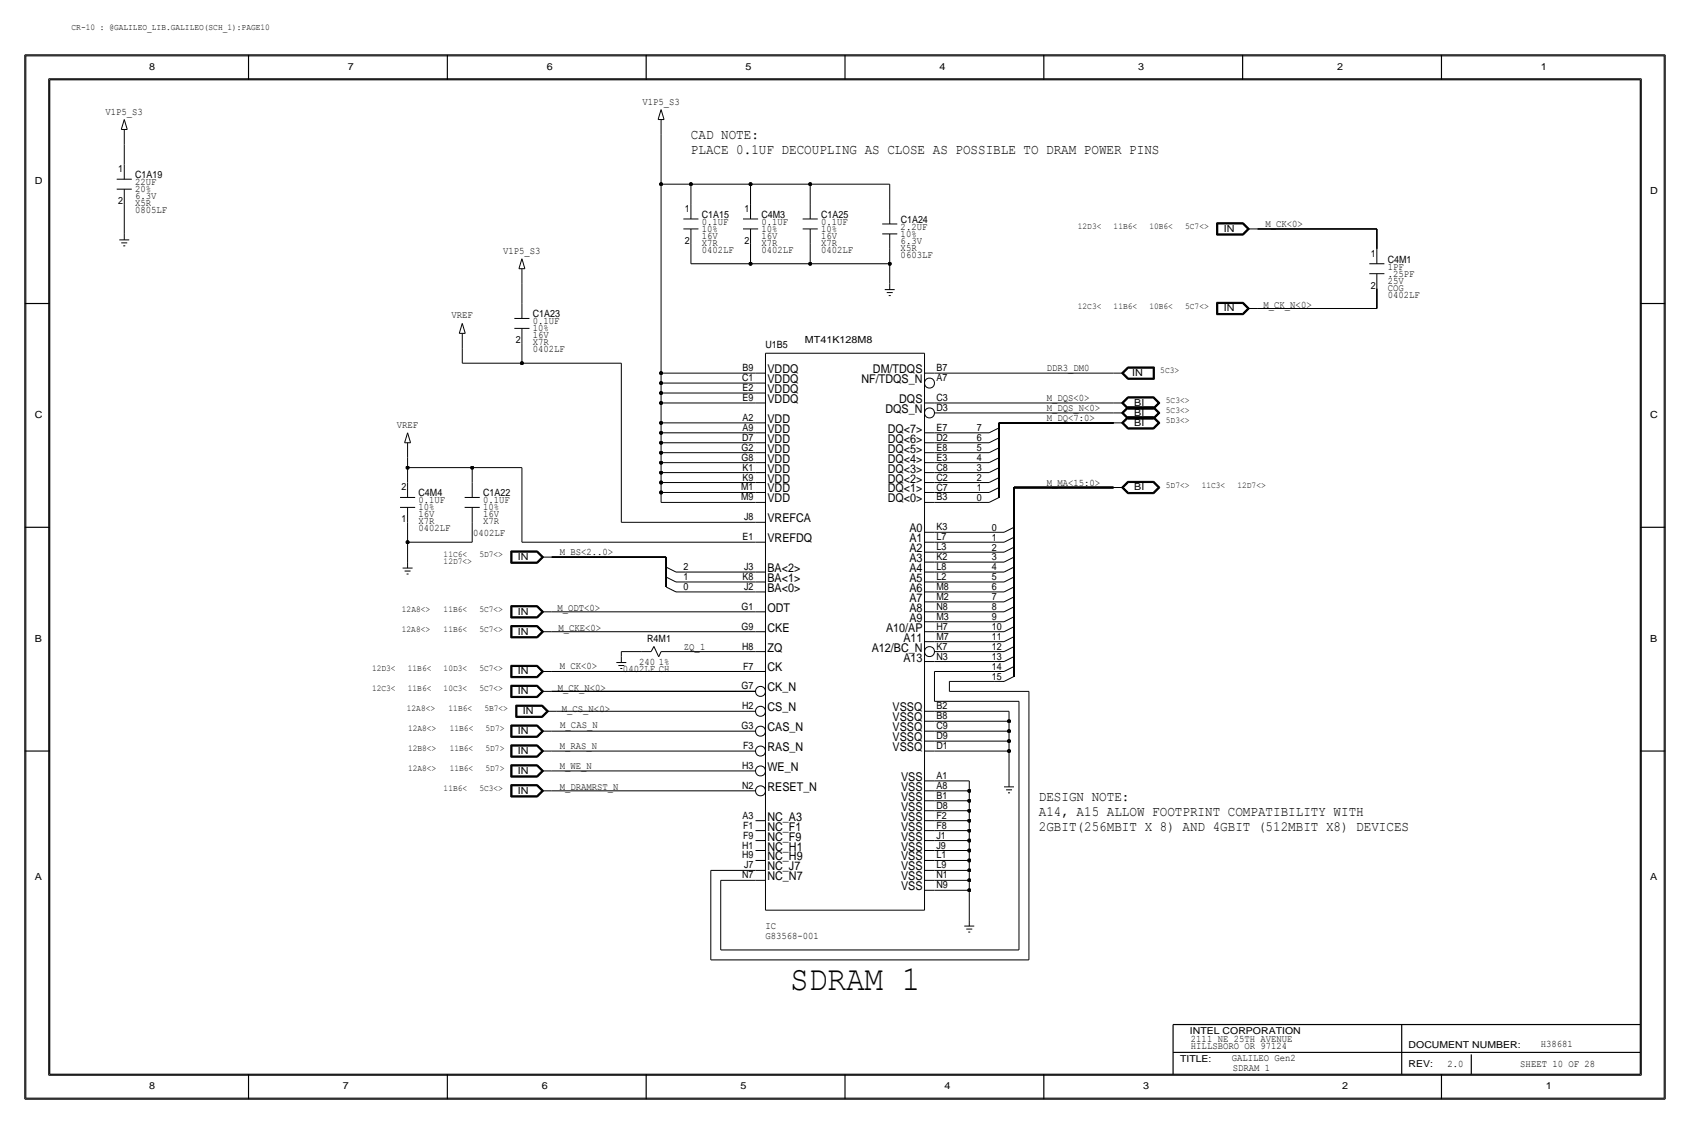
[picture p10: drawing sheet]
<svg xmlns="http://www.w3.org/2000/svg" width="432mm" height="287mm" viewBox="0 0 432 287" stroke-linecap="round" stroke-linejoin="round" font-family="sans-serif">
<g fill="none" stroke="#000" stroke-width=".26">
<path d="M6.6 14.3h418.6zM6.6 14.3v266.2zM425.2 14.3v266.2zM12.4 20.1v254.5zM12.4 20.1h407zM31 33.1h1.5zM31.7 30.5l-.7 2.6zM31.7 36.9v5.1zM31.7 33.1v3.8zM31.7 30.5l.8 2.6zM168.1 30.5h1.6zM168.9 28l-.8 2.5z"/>
<path d="M168.9 34.3v12.7zM168.9 30.5v3.8zM168.9 28l.8 2.5zM419.4 20.1v254.5zM29.8 45.8h3.9zM29.8 48.3h3.9zM31.7 52.1v7.6zM31.7 48.3v3.8zM31.7 42v3.8zM31.7 59.7v1.6zM168.9 47h7.6zM168.9 47v48.3z"/>
<path d="M174.6 55.9h3.9zM174.6 58.5h3.9zM176.5 47v5.1zM176.5 47h15.3zM176.5 58.5v3.8zM176.5 52.1v3.8zM189.8 55.9h3.9zM189.8 58.5h3.9zM191.8 47v5.1zM191.8 47h15.2zM191.8 58.5v3.8zM191.8 52.1v3.8z"/>
<path d="M205.1 55.9h3.8zM205.1 58.5h3.8zM207 47v5.1zM207 58.5v3.8zM207 52.1v3.8zM207 47h20.3zM225.4 57.2h3.9zM225.4 59.7h3.9zM227.3 47v6.4zM227.3 59.7v3.9zM227.3 53.4v3.8zM310.8 56.9v3.1z"/>
<path d="M310.8 56.9h6.9zM310.9 57v2.9zM310.9 59.9h6.7zM310.9 57h6.7zM311 57.1v2.7zM311 59.8h6.6zM311 57.1h6.6zM311.1 57.2h6.4zM311.1 57.2v2.5zM311.1 59.7h6.4zM317.5 57.2l1.3 1.3zM317.5 59.7l1.3-1.2z"/>
<path d="M317.6 59.8l1.3-1.3zM317.6 57.1l1.3 1.4zM317.6 57l1.5 1.5zM317.6 59.9l1.5-1.4zM317.7 56.9l1.5 1.6zM318.8 58.5h2.5zM321.3 58.5h30.5zM351.8 58.5v5.1zM30.5 61.3h2.5zM31 62h1.5zM31.5 62.8h.5zM132.6 68.6h1.5z"/>
<path d="M133.3 66.1l-.7 2.5zM133.3 72.4v5.1zM133.3 68.6v3.8zM133.3 66.1l.8 2.5zM133.3 77.5v3.8zM176.5 67.4h15.3zM176.5 62.3v5.1zM191.8 62.3v5.1zM191.8 67.4h15.2zM207 62.3v5.1zM207 67.4h20.3zM226.1 74h2.5z"/>
<path d="M226.6 74.7h1.5zM227.1 75.5h.5zM227.3 67.4v5zM227.3 63.6v3.8zM227.3 72.4v1.6zM310.8 60h6.9zM310.8 77.2v3.2zM310.8 77.2h6.9zM310.9 77.3v3zM310.9 77.3h6.7zM311 77.4v2.8zM311 77.4h6.6z"/>
<path d="M311.1 77.5h6.4zM311.1 77.5v2.6zM317.5 77.5l1.3 1.3zM317.6 77.4l1.3 1.4zM317.6 77.3l1.5 1.5zM317.7 77.2l1.5 1.6zM317.7 60l1.5-1.5zM318.8 78.8h2.5zM321.3 78.8h30.5zM349.9 67.4h3.8zM349.9 69.9h3.8zM351.8 73.7v5.1z"/>
<path d="M351.8 69.9v3.8zM351.8 63.6v3.8zM117.3 85.1h1.6zM118.1 82.6l-.8 2.5zM118.1 89v3.8zM118.1 92.8h15.3zM118.1 85.1v3.9zM118.1 82.6l.8 2.5zM131.4 81.3h3.9zM131.4 83.9h3.9zM133.3 87.7v5.1zM133.3 92.8h25.5z"/>
<path d="M133.3 83.9v3.8zM158.7 92.8v40.6zM168.9 97.8h24.1zM168.9 95.3h24.1zM168.9 97.8v2.6zM168.9 95.3v2.5zM193 97.8h2.6zM193 95.3h2.6zM195.6 90.2h40.6zM195.6 90.2v142.3zM236.2 90.2v142.3zM236.2 95.3h2.6z"/>
<path d="M238.8 95.3h45.7zM284.5 95.3h2.5zM286.6 95.3l1.5 1.6zM286.6 95.3l1.5-1.6zM286.7 95.3l1.5-1.5zM286.7 95.3l1.5 1.5zM286.9 95.3l1.3-1.4zM286.9 95.3l1.3 1.4zM287 95.3l1.3-1.3zM287 95.3l1.3 1.3zM288.1 93.7h6.8zM288.1 96.9h6.8z"/>
<path d="M288.2 93.8h6.6zM288.2 96.8h6.6zM288.2 93.9h6.5zM288.2 96.7h6.5zM288.3 94h6.3zM288.3 96.6h6.3zM294.6 94v2.6zM294.7 93.9v2.8zM294.8 93.8v3zM294.9 93.7v3.2zM310.8 80.4h6.9zM310.9 80.3h6.7z"/>
<path d="M311 80.2h6.6zM311.1 80.1h6.4zM317.5 80.1l1.3-1.3zM317.6 80.2l1.3-1.4zM317.6 80.3l1.5-1.5zM317.7 80.4l1.5-1.6zM103.4 113.1h1.5zM104.1 116.9v2.5zM104.1 119.4v3.8zM104.1 119.4h16.5zM104.1 113.1v3.8zM104.1 110.5l.8 2.6z"/>
<path d="M104.1 110.5l-.7 2.6zM120.6 119.4v3.8zM120.6 119.4h12.7zM133.3 119.4v19.1zM168.9 118.2h24.1zM168.9 115.6h24.1zM168.9 113.1h24.1zM168.9 110.5h24.1zM168.9 102.9h24.1zM168.9 118.2v2.5zM168.9 115.6v2.6zM168.9 113.1v2.5z"/>
<path d="M168.9 110.5v2.6zM168.9 108v2.5zM168.9 108h24.1zM168.9 102.9v5.1zM168.9 100.4v2.5zM168.9 100.4h24.1zM193 102.9h2.6zM193 118.2h2.6zM193 115.6h2.6zM193 100.4h2.6zM193 113.1h2.6zM193 110.5h2.6z"/>
<path d="M193 108h2.6zM236.2 102.9h2.6zM236.2 110.5h2.6zM236.2 113.1h2.6zM236.2 115.6h2.6zM236.2 118.2h2.6zM238.8 105.5h45.7zM238.8 102.9h45.7zM238.8 118.2h11.4zM238.8 113.1h11.4zM238.8 110.5h11.4zM238.8 115.6h11.4z"/>
<path d="M250.2 118.2h2.5zM250.2 113.1h2.5zM250.2 110.5h2.5zM250.2 115.6h2.5zM252.7 118.2l2.6-1.3zM252.7 113.1l2.6-1.3zM252.7 110.5l2.6-1.2zM252.7 115.6l2.6-1.2zM284.5 105.5h2.5zM284.5 108h2.5zM284.5 102.9h2.5zM286.6 105.5l1.5 1.5z"/>
<path d="M286.6 108l1.5 1.6zM286.6 102.9l1.5 1.6zM286.6 105.5l1.5-1.6zM286.6 108l1.5-1.6zM286.6 102.9l1.5-1.6zM286.7 105.5l1.5-1.5zM286.7 108l1.5-1.5zM286.7 102.9l1.5-1.5zM286.7 105.5l1.5 1.4zM286.7 108l1.5 1.5zM286.7 102.9l1.5 1.5zM286.9 105.5l1.3-1.4z"/>
<path d="M286.9 108l1.3-1.4zM286.9 102.9l1.3-1.4zM286.9 105.5l1.3 1.3zM286.9 108l1.3 1.4zM286.9 102.9l1.3 1.4zM287 102.9l1.3-1.2zM287 105.5l1.3 1.2zM287 108l1.3 1.3zM287 102.9l1.3 1.3zM288.1 107h6.7zM288.1 109.6h6.7zM288.1 104.5h6.7z"/>
<path d="M288.1 103.9h6.7zM288.1 106.4h6.7zM288.1 101.3h6.7zM288.2 106.9h6.5zM288.2 109.5h6.5zM288.2 104.4h6.5zM288.2 104h6.5zM288.2 106.5h6.5zM288.2 101.4h6.5zM288.2 104.1h6.5zM288.2 106.6h6.5zM288.2 101.5h6.5z"/>
<path d="M288.2 106.8h6.5zM288.2 109.4h6.5zM288.2 104.3h6.5zM288.3 104.2l-1.3 1.3zM288.3 106.7l-1.3 1.3zM288.3 106.7h6.3zM288.3 104.2h6.3zM288.3 109.3h6.3zM288.3 101.7h6.3zM294.6 104.2l1.3 1.3zM294.6 106.7l1.3 1.3zM294.6 101.7l1.3 1.2z"/>
<path d="M294.6 106.7l1.3-1.2zM294.6 109.3l1.3-1.3zM294.7 106.8l1.4-1.3zM294.7 109.4l1.4-1.4zM294.7 104.3l1.4-1.4zM294.7 104.1l1.4 1.4zM294.7 106.6l1.4 1.4zM294.7 101.5l1.4 1.4zM294.7 104l1.5 1.5zM294.7 106.5l1.5 1.5zM294.7 101.4l1.5 1.5zM294.7 106.9l1.5-1.4z"/>
<path d="M294.7 109.5l1.5-1.5zM294.7 104.4l1.5-1.5zM294.8 103.9l1.6 1.6zM294.8 106.4l1.6 1.6zM294.8 101.3l1.6 1.6zM294.8 107l1.6-1.5zM294.8 109.6l1.6-1.6zM294.8 104.5l1.6-1.6zM295.9 102.9l-1.3 1.3zM102.2 127.1h3.9zM102.2 129.6h3.9zM104.1 138.5v5.1z"/>
<path d="M104.1 133.4v5.1zM104.1 138.5h16.5zM104.1 129.6v3.8zM104.1 123.2v3.9zM118.7 127.1h3.9zM118.7 129.6h3.9zM120.6 133.4v5.1zM120.6 129.6v3.8zM120.6 123.2v3.9zM133.3 138.5h59.7zM158.7 133.4h34.3zM168.9 128.3h24.1z"/>
<path d="M168.9 125.8h24.1zM168.9 123.2h24.1zM168.9 120.7h24.1zM168.9 125.8v2.5zM168.9 123.2v2.6zM168.9 120.7v2.5zM193 128.3h2.6zM193 125.8h2.6zM193 123.2h2.6zM193 120.7h2.6zM193 138.5h2.6zM193 133.4h2.6z"/>
<path d="M236.2 138.5h2.6zM236.2 135.9h2.6zM236.2 120.7h2.6zM236.2 123.2h2.6zM236.2 125.8h2.6zM236.2 128.3h2.6zM238.8 123.2h11.4zM238.8 128.3h11.4zM238.8 125.8h11.4zM238.8 120.7h11.4zM238.8 135.9h15.2zM238.8 138.5h15.2z"/>
<path d="M250.2 128.3h2.5zM250.2 123.2h2.5zM250.2 125.8h2.5zM250.2 120.7h2.5zM252.7 128.3l2.6-1.2zM252.7 123.2l2.6-1.2zM252.7 125.8l2.6-1.3zM252.7 120.7l2.6-1.3zM254 138.5h2.5zM254 135.9h2.5zM256.5 138.5l2.6-1.3zM256.5 135.9l2.6-1.2z"/>
<path d="M284.5 124.5h2.5zM286.6 124.5l1.5 1.6zM286.6 124.5l1.5-1.6zM286.7 124.5l1.5-1.5zM286.7 124.5l1.5 1.5zM286.9 124.5l1.3-1.4zM286.9 124.5l1.3 1.4zM287 124.5l1.3 1.3zM288.1 126.1h6.7zM288.1 122.9h6.7zM288.2 126h6.5zM288.2 123h6.5z"/>
<path d="M288.2 123.1h6.5zM288.2 125.9h6.5zM288.3 123.2l-1.3 1.3zM288.3 125.8h6.3zM288.3 123.2h6.3zM294.6 123.2l1.3 1.3zM294.7 125.9l1.4-1.4zM294.7 123.1l1.4 1.4zM294.7 123l1.5 1.5zM294.7 126l1.5-1.5zM294.8 122.9l1.6 1.6zM294.8 126.1l1.6-1.6z"/>
<path d="M295.9 124.5l-1.3 1.3zM102.9 145.1h2.5zM103.4 145.8h1.5zM103.9 146.6h.5zM104.1 143.6v1.5zM130.5 140.7h6.8zM130.5 154.7h6.8zM130.5 159.8h6.8zM130.5 140.7v3.2zM130.5 143.9h6.8zM130.5 154.7v3.1zM130.5 157.8h6.8z"/>
<path d="M130.5 159.8v3.1zM130.6 140.8h6.7zM130.6 154.8h6.7zM130.6 159.9h6.7zM130.6 140.8v3zM130.6 143.8h6.7zM130.6 154.8v2.9zM130.6 157.7h6.7zM130.6 159.9v2.9zM130.7 140.9v2.8zM130.7 143.7h6.5zM130.7 154.9v2.7z"/>
<path d="M130.7 157.6h6.5zM130.7 160v2.7zM130.7 140.9h6.5zM130.7 154.9h6.5zM130.7 160h6.5zM130.8 141h6.4zM130.8 141v2.6zM130.8 143.6h6.4zM130.8 155h6.4zM130.8 155v2.5zM130.8 157.5h6.4zM137.2 141l1.2 1.3z"/>
<path d="M137.2 155l1.2 1.3zM137.2 143.6l1.2-1.3zM137.2 157.5l1.2-1.2zM137.2 143.7l1.4-1.4zM137.2 157.6l1.4-1.3zM137.2 140.9l1.4 1.4zM137.2 154.9l1.4 1.4zM137.2 160l1.4 1.3zM137.3 143.8l1.4-1.5zM137.3 157.7l1.4-1.4zM137.3 140.8l1.4 1.5zM137.3 154.8l1.4 1.5z"/>
<path d="M137.3 159.9l1.4 1.4zM137.3 140.7l1.6 1.6zM137.3 154.7l1.6 1.6zM137.3 159.8l1.6 1.5zM137.3 143.9l1.6-1.6zM137.3 157.8l1.6-1.5zM138.4 142.3h2.6zM138.4 156.3h2.6zM141 156.3h52zM170.2 149.9l2.5 1.3zM170.2 147.4l2.5 1.2zM170.2 144.8l2.5 1.3z"/>
<path d="M172.7 151.2h2.6zM172.7 148.6h2.6zM172.7 146.1h2.6zM175.3 148.6h17.7zM175.3 146.1h17.7zM175.3 151.2h17.7zM193 156.3h2.6zM193 146.1h2.6zM193 148.6h2.6zM193 151.2h2.6zM236.2 158.8h2.6zM236.2 156.3h2.6z"/>
<path d="M236.2 153.7h2.6zM236.2 151.2h2.6zM236.2 148.6h2.6zM236.2 146.1h2.6zM236.2 143.6h2.6zM236.2 141h2.6zM238.8 143.6h15.2zM238.8 148.6h15.2zM238.8 158.8h15.2zM238.8 151.2h15.2zM238.8 141h15.2zM238.8 153.7h15.2z"/>
<path d="M238.8 156.3h15.2zM238.8 146.1h15.2zM254 158.8h2.5zM254 156.3h2.5zM254 151.2h2.5zM254 153.7h2.5zM254 146.1h2.5zM254 148.6h2.5zM254 141h2.5zM254 143.6h2.5zM256.5 158.8l2.6-1.3zM256.5 156.3l2.6-1.3z"/>
<path d="M256.5 151.2l2.6-1.3zM256.5 153.7l2.6-1.2zM256.5 146.1l2.6-1.3zM256.5 148.6l2.6-1.2zM256.5 141l2.6-1.2zM256.5 143.6l2.6-1.3zM130.5 169.9h6.8zM130.5 175h6.8zM130.5 169.9v3.2zM130.5 173.1h6.8zM130.5 175v3.2zM130.5 178.2h6.8z"/>
<path d="M130.5 162.9h6.8zM130.6 170h6.7zM130.6 175.1h6.7zM130.6 170v3zM130.6 173h6.7zM130.6 175.1v3zM130.6 178.1h6.7zM130.6 162.8h6.7zM130.7 170.1v2.8zM130.7 172.9h6.5zM130.7 175.2v2.8zM130.7 178h6.5z"/>
<path d="M130.7 162.7h6.5zM130.7 170.1h6.5zM130.7 175.2h6.5zM130.8 170.2h6.4zM130.8 170.2v2.6zM130.8 172.8h6.4zM130.8 175.3h6.4zM130.8 175.3v2.6zM130.8 177.9h6.4zM130.8 160.1h6.4zM130.8 160.1v2.5zM130.8 162.6h6.4z"/>
<path d="M137.2 170.2l1.2 1.3zM137.2 175.3l1.2 1.3zM137.2 160.1l1.2 1.2zM137.2 172.8l1.2-1.3zM137.2 177.9l1.2-1.3zM137.2 162.6l1.2-1.3zM137.2 172.9l1.4-1.4zM137.2 178l1.4-1.4zM137.2 162.7l1.4-1.4zM137.2 170.1l1.4 1.4zM137.2 175.2l1.4 1.4zM137.3 173l1.4-1.5z"/>
<path d="M137.3 178.1l1.4-1.5zM137.3 162.8l1.4-1.5zM137.3 170l1.4 1.5zM137.3 175.1l1.4 1.5zM137.3 169.9l1.6 1.6zM137.3 175l1.6 1.6zM137.3 173.1l1.6-1.6zM137.3 178.2l1.6-1.6zM137.3 162.9l1.6-1.6zM138.4 171.5h2.6zM138.4 176.6h2.6zM138.4 161.3h2.6z"/>
<path d="M141 176.6h52zM141 171.5h52zM141 161.3h52zM157.5 169.2h2.5zM158 170h1.5zM158.5 170.7h.5zM158.7 166.4h5.1zM158.7 166.4v1.3zM158.7 167.7v1.5zM163.8 166.4h2.6zM167.1 165.1l1.2 2.6zM167.1 165.1l-.7 1.3z"/>
<path d="M168.9 166.4l-.6 1.3zM168.9 166.4h2.5zM171.4 166.4h21.6zM193 166.4h2.6zM193 161.3h2.6zM193 171.5h2.6zM236.2 169h2.6zM236.2 163.9h2.6zM236.2 161.3h2.6zM238.8 163.9h15.2zM238.8 161.3h15.2zM238.8 171.5h15.2z"/>
<path d="M238.8 171.5v7.6zM238.8 179.1h21.5zM238.8 169h15.2zM238.8 166.4h15.2zM242.6 174h11.4zM242.6 174v2.6zM242.6 176.6h20.3zM254 174h2.5zM254 171.5h2.5zM254 169h2.5zM254 166.4h2.5zM254 163.9h2.5z"/>
<path d="M254 161.3h2.5zM256.5 174l2.6-1.2zM256.5 171.5l2.6-1.3zM256.5 169l2.6-1.3zM256.5 166.4l2.6-1.2zM256.5 163.9l2.6-1.3zM256.5 161.3l2.6-1.2zM260.3 179.1v63.5zM262.9 176.6v68.6zM130.5 190.2h6.8zM130.5 195.3h6.8zM130.5 185.2h6.8z"/>
<path d="M130.5 190.2v3.2zM130.5 193.4h6.8zM130.5 195.3v3.2zM130.5 198.5h6.8zM130.5 185.2v3.1zM130.5 188.3h6.8zM130.6 190.3h6.7zM130.6 195.4h6.7zM130.6 185.3h6.7zM130.6 190.3v3zM130.6 193.3h6.7zM130.6 195.4v3z"/>
<path d="M130.6 198.4h6.7zM130.6 185.3v2.9zM130.6 188.2h6.7zM130.7 190.4v2.8zM130.7 193.2h6.5zM130.7 195.5v2.8zM130.7 198.3h6.5zM130.7 185.4v2.7zM130.7 188.1h6.5zM130.7 190.4h6.5zM130.7 195.5h6.5zM130.7 185.4h6.5z"/>
<path d="M130.8 190.6h6.4zM130.8 190.6v2.5zM130.8 193.1h6.4zM130.8 195.6h6.4zM130.8 195.6v2.6zM130.8 198.2h6.4zM130.8 185.5h6.4zM130.8 185.5v2.5zM130.8 188h6.4zM131.8 180.1h6.8zM131.8 180.1v3.1zM131.8 183.2h6.8z"/>
<path d="M131.9 180.2h6.6zM131.9 180.2v2.9zM131.9 183.1h6.6zM132 180.3v2.7zM132 183h6.5zM132 180.3h6.5zM132.1 180.4h6.3zM132.1 180.4v2.5zM132.1 182.9h6.3zM137.2 190.6l1.2 1.2zM137.2 195.6l1.2 1.3zM137.2 185.5l1.2 1.2z"/>
<path d="M137.2 193.1l1.2-1.3zM137.2 198.2l1.2-1.3zM137.2 188l1.2-1.3zM137.2 193.2l1.4-1.4zM137.2 198.3l1.4-1.4zM137.2 188.1l1.4-1.4zM137.2 190.4l1.4 1.4zM137.2 195.5l1.4 1.4zM137.2 185.4l1.4 1.3zM137.3 193.3l1.4-1.5zM137.3 198.4l1.4-1.5zM137.3 188.2l1.4-1.5z"/>
<path d="M137.3 190.3l1.4 1.5zM137.3 195.4l1.4 1.5zM137.3 185.3l1.4 1.4zM137.3 190.2l1.6 1.6zM137.3 195.3l1.6 1.6zM137.3 185.2l1.6 1.5zM137.3 193.4l1.6-1.6zM137.3 198.5l1.6-1.6zM137.3 188.3l1.6-1.6zM138.4 182.9l1.3-1.2zM138.4 180.4l1.3 1.3zM138.4 191.8h2.6z"/>
<path d="M138.4 196.9h2.6zM138.4 186.7h2.6zM138.5 183l1.4-1.3zM138.5 180.3l1.4 1.4zM138.5 180.2l1.5 1.5zM138.5 183.1l1.5-1.4zM138.6 180.1l1.6 1.6zM138.6 183.2l1.6-1.5zM139.7 181.7h2.5zM141 196.9h52zM141 191.8h52zM141 186.7h52z"/>
<path d="M142.2 181.7h50.8zM236.2 189.3h2.6zM236.2 191.8h2.6zM236.2 186.7h2.6zM236.2 184.2h2.6zM236.2 181.7h2.6zM236.2 199.4h2.6zM238.8 199.4h8.8zM238.8 181.7h19zM238.8 184.2h19zM238.8 186.7h19zM238.8 189.3h19z"/>
<path d="M238.8 191.8h19zM247.6 199.4v2.6zM257.8 181.7v2.5zM257.8 184.2v2.5zM257.8 186.7v2.6zM257.8 191.8v7.6zM257.8 189.3v2.5zM257.8 199.4v1.6zM130.5 200.4h6.8zM130.5 200.4v3.2zM130.5 203.6h6.8zM130.6 200.5h6.7z"/>
<path d="M130.6 200.5v3zM130.6 203.5h6.7zM130.7 200.6v2.8zM130.7 203.4h6.5zM130.7 200.6h6.5zM130.8 200.7h6.4zM130.8 200.7v2.6zM130.8 203.3h6.4zM137.2 200.7l1.2 1.3zM137.2 203.3l1.2-1.3zM137.2 203.4l1.4-1.4zM137.2 200.6l1.4 1.4z"/>
<path d="M137.3 203.5l1.4-1.5zM137.3 200.5l1.4 1.5zM137.3 200.4l1.6 1.6zM137.3 203.6l1.6-1.6zM138.4 202h2.6zM141 202h52zM193 219.8h2.6zM193 217.2h2.6zM193 214.7h2.6zM193 212.1h2.6zM193 209.6h2.6zM236.2 219.8h2.6z"/>
<path d="M236.2 217.2h2.6zM236.2 214.7h2.6zM236.2 212.1h2.6zM236.2 209.6h2.6zM236.2 207.1h2.6zM236.2 204.5h2.6zM236.2 202h2.6zM238.8 202h8.8zM238.8 207.1h8.8zM238.8 212.1h8.8zM238.8 217.2h8.8zM238.8 204.5h8.8z"/>
<path d="M238.8 209.6h8.8zM238.8 214.7h8.8zM238.8 219.8h8.8zM247.6 202v2.5zM247.6 204.5v2.6zM247.6 207.1v2.5zM247.6 209.6v2.5zM247.6 212.1v2.6zM247.6 214.7v2.5zM247.6 217.2v2.6zM247.6 219.8v2.5zM256.5 201h2.6z"/>
<path d="M257 201.7h1.6zM257.6 202.5h.5zM181.6 222.3h11.4zM181.6 222.3v22.9zM184.1 224.8h8.9zM184.1 224.8v17.8zM193 224.8h2.6zM193 222.3h2.6zM195.6 232.5h40.6zM236.2 227.4h2.6zM236.2 224.8h2.6zM236.2 222.3h2.6z"/>
<path d="M238.8 222.3h8.8zM238.8 227.4h8.8zM238.8 224.8h8.8zM246.4 236.5h2.5zM246.9 237.3h1.5zM247.4 238h.5zM247.6 222.3v2.5zM247.6 227.4v7.6zM247.6 224.8v2.6zM247.6 235v1.5zM181.6 245.2h81.3zM184.1 242.6h76.2z"/>
<path d="M12.4 274.6h407zM6.6 280.5h418.6z"/>
<circle cx="237.5" cy="97.9" r="1.28"/>
<circle cx="237.5" cy="105.5" r="1.28"/>
<circle cx="194.3" cy="176.6" r="1.28"/>
<circle cx="237.5" cy="166.4" r="1.28"/>
<circle cx="194.3" cy="196.9" r="1.28"/>
<circle cx="194.3" cy="181.7" r="1.28"/>
<circle cx="194.3" cy="186.8" r="1.28"/>
<circle cx="194.3" cy="191.8" r="1.28"/>
<circle cx="194.3" cy="202" r="1.28"/>
</g>
<g fill="none" stroke="#000" stroke-width=".3">
<path d="M6.3 14v266.7zM6.4 14h419zM63.5 14v6.4zM114.3 14v6.4zM165.1 14v6.4zM215.9 14v6.4zM266.7 14v6.4zM317.5 14v6.4zM368.3 14v6.4zM425.4 14v266.7zM12.7 20.4h406.4zM12.7 20.4v254z"/>
<path d="M419.1 20.4v254zM6.3 77.5h6.4zM419.1 77.5h6.3zM255.3 108h29.2zM255.3 108v1.3zM255.3 119.4v2.6zM255.3 109.3v2.5zM255.3 111.8v2.6zM255.3 116.9v2.5zM255.3 114.4v2.5zM6.3 134.7h6.4zM255.3 124.5v2.6z"/>
<path d="M255.3 122v2.5zM259.1 124.5h25.4zM259.1 124.5v10.2zM259.1 134.7v2.5zM259.1 139.8v2.5zM259.1 137.2v2.6zM419.1 134.7h6.3zM141 142.3h29.2zM170.2 147.4v2.5zM170.2 144.8v2.6zM170.2 142.3v2.5zM259.1 157.5v2.6z"/>
<path d="M259.1 155v2.5zM259.1 152.5v2.5zM259.1 149.9v2.6zM259.1 147.4v2.5zM259.1 144.8v2.6zM259.1 142.3v2.5zM259.1 170.2v2.6zM259.1 167.7v2.5zM259.1 165.2v2.5zM259.1 162.6v2.6zM259.1 160.1v2.5zM6.3 191.8h6.4z"/>
<path d="M419.1 191.8h6.3zM12.7 274.4h406.4zM63.5 274.4v6.3zM114.3 274.4v6.3zM165.1 274.4v6.3zM215.9 274.4v6.3zM266.7 274.4v6.3zM299.7 268.8h119.4zM299.7 261.7v12.7zM299.7 261.7h119.4zM358.1 261.7v12.7zM368.3 274.4v6.3z"/>
<path d="M375.9 269.3v5.1zM6.4 280.7h419z"/>
</g>
<g fill="#000" stroke="#000" stroke-width=".26">
<circle cx="168.9" cy="47" r=".41"/>
<circle cx="176.5" cy="47" r=".41"/>
<circle cx="191.8" cy="47" r=".41"/>
<circle cx="207" cy="47" r=".41"/>
<circle cx="191.8" cy="67.4" r=".41"/>
<circle cx="207" cy="67.4" r=".41"/>
<circle cx="227.3" cy="67.4" r=".41"/>
<circle cx="133.3" cy="92.8" r=".41"/>
<circle cx="168.9" cy="95.3" r=".41"/>
<circle cx="168.9" cy="97.8" r=".41"/>
<circle cx="104.1" cy="119.4" r=".41"/>
<circle cx="120.6" cy="119.4" r=".41"/>
<circle cx="168.9" cy="100.4" r=".41"/>
<circle cx="168.9" cy="115.6" r=".41"/>
<circle cx="168.9" cy="113.1" r=".41"/>
<circle cx="168.9" cy="110.5" r=".41"/>
<circle cx="168.9" cy="102.9" r=".41"/>
<circle cx="168.9" cy="108" r=".41"/>
<circle cx="168.9" cy="118.2" r=".41"/>
<circle cx="104.1" cy="138.5" r=".41"/>
<circle cx="168.9" cy="125.8" r=".41"/>
<circle cx="168.9" cy="123.2" r=".41"/>
<circle cx="168.9" cy="120.7" r=".41"/>
<circle cx="257.8" cy="186.7" r=".41"/>
<circle cx="257.8" cy="189.3" r=".41"/>
<circle cx="257.8" cy="191.8" r=".41"/>
<circle cx="257.8" cy="184.2" r=".41"/>
<circle cx="247.6" cy="209.6" r=".41"/>
<circle cx="247.6" cy="217.2" r=".41"/>
<circle cx="247.6" cy="207.1" r=".41"/>
<circle cx="247.6" cy="202" r=".41"/>
<circle cx="247.6" cy="219.8" r=".41"/>
<circle cx="247.6" cy="212.1" r=".41"/>
<circle cx="247.6" cy="204.5" r=".41"/>
<circle cx="247.6" cy="214.7" r=".41"/>
<circle cx="247.6" cy="224.8" r=".41"/>
<circle cx="247.6" cy="227.4" r=".41"/>
<circle cx="247.6" cy="222.3" r=".41"/>
</g>
<text font-size="8.9" x="201.9" y="252.8">SDRAM 1</text>
<g font-size="3.6">
<text x="176.5" y="35.6">CAD NOTE:</text>
<text x="176.5" y="39.4">PLACE 0.1UF DECOUPLING AS CLOSE AS POSSIBLE TO DRAM POWER PINS</text>
<text x="265.4" y="204.5">DESIGN NOTE:</text>
<text x="265.4" y="208.3">A14, A15 ALLOW FOOTPRINT COMPATIBILITY WITH</text>
<text x="265.4" y="212.1">2GBIT(256MBIT X 8) AND 4GBIT (512MBIT X8) DEVICES</text>
</g>
<g font-size="3.1">
<text x="196.1" y="95.3">VDDQ</text>
<text x="223" y="95.3">DM/TDQS</text>
<text x="196.1" y="100.4">VDDQ</text>
<text x="196.1" y="97.8">VDDQ</text>
<text x="220.1" y="97.8">NF/TDQS_N</text>
<text x="196.1" y="102.9">VDDQ</text>
<text x="226.2" y="105.5">DQS_N</text>
<text x="229.8" y="102.9">DQS</text>
<text x="196.1" y="113.1">VDD</text>
<text x="196.1" y="110.5">VDD</text>
<text x="196.1" y="108">VDD</text>
<text x="226.8" y="110.5">DQ&lt;7&gt;</text>
<text x="226.8" y="113.1">DQ&lt;6&gt;</text>
<text x="196.1" y="118.2">VDD</text>
<text x="196.1" y="115.6">VDD</text>
<text x="226.8" y="115.6">DQ&lt;5&gt;</text>
<text x="226.8" y="118.2">DQ&lt;4&gt;</text>
<text x="196.1" y="125.8">VDD</text>
<text x="196.1" y="123.2">VDD</text>
<text x="196.1" y="120.7">VDD</text>
<text x="226.8" y="120.7">DQ&lt;3&gt;</text>
<text x="226.8" y="123.2">DQ&lt;2&gt;</text>
<text x="226.8" y="125.8">DQ&lt;1&gt;</text>
<text x="196.1" y="128.3">VDD</text>
<text x="226.8" y="128.3">DQ&lt;0&gt;</text>
<text x="196.1" y="133.4">VREFCA</text>
<text x="232.3" y="135.9">A0</text>
<text x="196.1" y="138.5">VREFDQ</text>
<text x="232.3" y="143.6">A3</text>
<text x="232.3" y="141">A2</text>
<text x="232.3" y="138.5">A1</text>
<text x="196.1" y="146.1">BA&lt;2&gt;</text>
<text x="196.1" y="148.6">BA&lt;1&gt;</text>
<text x="232.3" y="148.6">A5</text>
<text x="232.3" y="146.1">A4</text>
<text x="196.1" y="151.2">BA&lt;0&gt;</text>
<text x="232.3" y="153.7">A7</text>
<text x="232.3" y="151.2">A6</text>
<text x="196.1" y="161.3">CKE</text>
<text x="196.1" y="156.3">ODT</text>
<text x="226.4" y="161.3">A10/AP</text>
<text x="232.3" y="158.8">A9</text>
<text x="232.3" y="156.3">A8</text>
<text x="196.1" y="166.4">ZQ</text>
<text x="222.7" y="166.4">A12/BC_N</text>
<text x="230.8" y="163.9">A11</text>
<text x="196.1" y="171.5">CK</text>
<text x="230.8" y="169">A13</text>
<text x="196.1" y="176.6">CK_N</text>
<text x="196.1" y="181.7">CS_N</text>
<text x="228.1" y="184.2">VSSQ</text>
<text x="228.1" y="181.7">VSSQ</text>
<text x="196.1" y="186.7">CAS_N</text>
<text x="196.1" y="191.8">RAS_N</text>
<text x="228.1" y="189.3">VSSQ</text>
<text x="228.1" y="191.8">VSSQ</text>
<text x="228.1" y="186.7">VSSQ</text>
<text x="196.1" y="196.9">WE_N</text>
<text x="196.1" y="202">RESET_N</text>
<text x="230.2" y="202">VSS</text>
<text x="230.2" y="199.4">VSS</text>
<text x="196.1" y="209.6">NC_A3</text>
<text x="230.2" y="209.6">VSS</text>
<text x="230.2" y="207.1">VSS</text>
<text x="230.2" y="204.5">VSS</text>
<text x="196.1" y="214.7">NC_F9</text>
<text x="196.1" y="212.1">NC_F1</text>
<text x="230.2" y="214.7">VSS</text>
<text x="230.2" y="212.1">VSS</text>
<text x="196.1" y="219.8">NC_H9</text>
<text x="196.1" y="217.2">NC_H1</text>
<text x="230.2" y="219.8">VSS</text>
<text x="230.2" y="217.2">VSS</text>
<text x="196.1" y="224.8">NC_N7</text>
<text x="196.1" y="222.3">NC_J7</text>
<text x="230.2" y="227.4">VSS</text>
<text x="230.2" y="224.8">VSS</text>
<text x="230.2" y="222.3">VSS</text>
</g>
<g font-size="2.6">
<text x="27" y="29.3">V1P5_S3</text>
<text x="164.1" y="26.7">V1P5_S3</text>
<text x="30.2" y="44">1</text>
<text x="34.5" y="47.3">22UF</text>
<text x="34.5" y="45.5">C1A19</text>
<text x="30.2" y="52.1">2</text>
<text x="34.5" y="50.8">6.3V</text>
<text x="34.5" y="52.6">X5R</text>
<text x="34.5" y="49.1">20%</text>
<text x="34.5" y="54.4">0805LF</text>
<text x="175" y="54.2">1</text>
<text x="179.3" y="59.2">10%</text>
<text x="179.3" y="57.4">0.1UF</text>
<text x="179.3" y="55.7">C1A15</text>
<text x="190.2" y="54.2">1</text>
<text x="194.6" y="59.2">10%</text>
<text x="194.6" y="57.5">0.1UF</text>
<text x="194.6" y="55.7">C4M3</text>
<text x="209.8" y="57.4">0.1UF</text>
<text x="209.8" y="59.2">10%</text>
<text x="209.8" y="55.7">C1A25</text>
<text x="230.1" y="58.7">2.2UF</text>
<text x="230.1" y="56.9">C1A24</text>
<text x="323.3" y="58">M_CK&lt;0&gt;</text>
<text x="128.6" y="64.8">V1P5_S3</text>
<text x="175" y="62.3">2</text>
<text x="179.3" y="61">16V</text>
<text x="179.3" y="62.8">X7R</text>
<text x="179.3" y="64.6">0402LF</text>
<text x="190.2" y="62.3">2</text>
<text x="194.6" y="62.8">X7R</text>
<text x="194.6" y="61">16V</text>
<text x="194.6" y="64.6">0402LF</text>
<text x="209.8" y="62.8">X7R</text>
<text x="209.8" y="61">16V</text>
<text x="209.8" y="64.6">0402LF</text>
<text x="230.1" y="60.5">10%</text>
<text x="230.1" y="64.1">X5R</text>
<text x="230.1" y="62.3">6.3V</text>
<text x="230.1" y="65.8">0603LF</text>
<text x="350.3" y="65.6">1</text>
<text x="354.6" y="67.1">C4M1</text>
<text x="354.6" y="70.7">.25PF</text>
<text x="354.6" y="68.9">1PF</text>
<text x="350.3" y="73.7">2</text>
<text x="354.6" y="72.4">25V</text>
<text x="354.6" y="74.2">COG</text>
<text x="354.6" y="76">0402LF</text>
<text x="115.4" y="81.3">VREF</text>
<text x="136.1" y="82.9">0.1UF</text>
<text x="136.1" y="81.1">C1A23</text>
<text x="322.8" y="78.8">M_CK_N&lt;0&gt;</text>
<text x="131.8" y="87.7">2</text>
<text x="136.1" y="90">0402LF</text>
<text x="136.1" y="86.4">16V</text>
<text x="136.1" y="88.2">X7R</text>
<text x="136.1" y="84.6">10%</text>
<text x="195.6" y="88.8">U1B5</text>
<text x="189.7" y="94.8">B9</text>
<text x="239.3" y="94.8">B7</text>
<text x="267.5" y="94.8">DDR3_DM0</text>
<text x="189.6" y="97.3">C1</text>
<text x="189.7" y="99.9">E2</text>
<text x="239.3" y="97.3">A7</text>
<text x="189.7" y="102.4">E9</text>
<text x="189.7" y="107.5">A2</text>
<text x="239.3" y="102.4">C3</text>
<text x="239.3" y="105">D3</text>
<text x="267.5" y="107.5">M_DQ&lt;7:0&gt;</text>
<text x="267.5" y="105">M_DQS_N&lt;0&gt;</text>
<text x="267.5" y="102.4">M_DQS&lt;0&gt;</text>
<text x="101.4" y="109.3">VREF</text>
<text x="189.6" y="112.6">D7</text>
<text x="189.7" y="110">A9</text>
<text x="239.3" y="112.6">D2</text>
<text x="239.3" y="110">E7</text>
<text x="249.6" y="112.7">6</text>
<text x="249.6" y="110.1">7</text>
<text x="189.5" y="117.7">G8</text>
<text x="189.5" y="115.1">G2</text>
<text x="239.3" y="117.7">E3</text>
<text x="239.3" y="115.1">E8</text>
<text x="249.6" y="117.7">4</text>
<text x="249.6" y="115.2">5</text>
<text x="102.6" y="125.3">2</text>
<text x="189.4" y="125.3">M1</text>
<text x="189.7" y="122.7">K9</text>
<text x="189.7" y="120.2">K1</text>
<text x="239.3" y="125.3">C7</text>
<text x="239.3" y="122.7">C2</text>
<text x="239.3" y="120.2">C8</text>
<text x="249.6" y="122.8">2</text>
<text x="249.6" y="125.4">1</text>
<text x="249.6" y="120.3">3</text>
<text x="267.5" y="124">M_MA&lt;15:0&gt;</text>
<text x="106.9" y="128.6">0.1UF</text>
<text x="106.9" y="130.4">10%</text>
<text x="106.9" y="126.8">C4M4</text>
<text x="123.4" y="130.4">10%</text>
<text x="123.4" y="128.6">0.1UF</text>
<text x="123.4" y="126.8">C1A22</text>
<text x="189.4" y="127.8">M9</text>
<text x="239.3" y="127.8">B3</text>
<text x="249.6" y="127.9">0</text>
<text x="102.6" y="133.4">1</text>
<text x="106.9" y="132.1">16V</text>
<text x="106.9" y="133.9">X7R</text>
<text x="106.9" y="135.7">0402LF</text>
<text x="120.9" y="137">0402LF</text>
<text x="123.4" y="133.9">X7R</text>
<text x="123.4" y="132.1">16V</text>
<text x="189.7" y="138">E1</text>
<text x="190.1" y="132.9">J8</text>
<text x="239.3" y="135.4">K3</text>
<text x="239.3" y="138">L7</text>
<text x="253.4" y="135.5">0</text>
<text x="143" y="141.8">M_BS&lt;2..0&gt;</text>
<text x="239.3" y="140.5">L3</text>
<text x="239.3" y="143.1">K2</text>
<text x="253.4" y="143.1">3</text>
<text x="253.4" y="140.6">2</text>
<text x="253.4" y="138.1">1</text>
<text x="174.6" y="148.2">1</text>
<text x="174.6" y="145.7">2</text>
<text x="189.7" y="148.1">K8</text>
<text x="190.1" y="145.6">J3</text>
<text x="239.3" y="145.6">L8</text>
<text x="239.3" y="148.1">L2</text>
<text x="253.4" y="148.2">5</text>
<text x="253.4" y="145.7">4</text>
<text x="174.6" y="150.8">0</text>
<text x="189.5" y="155.8">G1</text>
<text x="190.1" y="150.7">J2</text>
<text x="239.3" y="150.7">M8</text>
<text x="239.3" y="153.2">M2</text>
<text x="239.3" y="155.8">N8</text>
<text x="253.4" y="155.8">8</text>
<text x="253.4" y="150.8">6</text>
<text x="253.4" y="153.3">7</text>
<text x="142.4" y="156.1">M_ODT&lt;0&gt;</text>
<text x="142.7" y="161.2">M_CKE&lt;0&gt;</text>
<text x="189.5" y="160.8">G9</text>
<text x="239.3" y="160.8">H7</text>
<text x="239.3" y="158.3">M3</text>
<text x="253.4" y="160.9">10</text>
<text x="253.4" y="158.4">9</text>
<text x="165.4" y="163.9">R4M1</text>
<text x="174.8" y="165.9">ZQ_1</text>
<text x="189.6" y="165.9">H8</text>
<text x="239.3" y="163.4">M7</text>
<text x="239.3" y="165.9">K7</text>
<text x="253.4" y="166">12</text>
<text x="253.4" y="163.5">11</text>
<text x="143" y="171">M_CK&lt;0&gt;</text>
<text x="159.2" y="171.8">0402LF CH</text>
<text x="163.3" y="169.7">240</text>
<text x="168.3" y="169.7">1%</text>
<text x="189.9" y="171">F7</text>
<text x="239.3" y="168.5">N3</text>
<text x="253.4" y="173.6">15</text>
<text x="253.4" y="171.1">14</text>
<text x="253.4" y="168.6">13</text>
<text x="142.5" y="176.6">M_CK_N&lt;0&gt;</text>
<text x="189.5" y="176.1">G7</text>
<text x="143.2" y="185.9">M_CAS_N</text>
<text x="143.6" y="181.9">M_CS_N&lt;0&gt;</text>
<text x="189.6" y="181.2">H2</text>
<text x="239.3" y="181.2">B2</text>
<text x="239.3" y="183.7">B8</text>
<text x="143" y="191.3">M_RAS_N</text>
<text x="189.5" y="186.2">G3</text>
<text x="189.9" y="191.3">F3</text>
<text x="239.3" y="186.2">C9</text>
<text x="239.3" y="191.3">D1</text>
<text x="239.3" y="188.8">D9</text>
<text x="143" y="196.4">M_WE_N</text>
<text x="189.6" y="196.4">H3</text>
<text x="143" y="201.7">M_DRAMRST_N</text>
<text x="189.6" y="201.5">N2</text>
<text x="239.3" y="198.9">A1</text>
<text x="239.3" y="201.5">A8</text>
<text x="189.7" y="209.1">A3</text>
<text x="239.3" y="204">B1</text>
<text x="239.3" y="206.6">D8</text>
<text x="239.3" y="209.1">F2</text>
<text x="189.9" y="214.2">F9</text>
<text x="189.9" y="211.6">F1</text>
<text x="239.3" y="214.2">J1</text>
<text x="239.3" y="211.6">F8</text>
<text x="189.6" y="216.7">H1</text>
<text x="189.6" y="219.2">H9</text>
<text x="190.1" y="221.8">J7</text>
<text x="239.3" y="216.7">J9</text>
<text x="239.3" y="219.3">L1</text>
<text x="239.3" y="221.8">L9</text>
<text x="189.6" y="224.3">N7</text>
<text x="239.3" y="224.3">N1</text>
<text x="239.3" y="226.9">N9</text>
<text x="195.6" y="237.4">IC</text>
<text x="195.6" y="239.9">G83568-001</text>
<text x="304.3" y="268">HILLSBORO OR 97124</text>
<text x="304.3" y="266.2">2111 NE 25TH AVENUE</text>
<text x="393.7" y="267.5">H38681</text>
<text x="314.7" y="271.1">GALILEO Gen2</text>
<text x="315" y="273.6">SDRAM 1</text>
<text x="369.8" y="272.6">2.0</text>
<text x="388.4" y="272.6">SHEET 10 OF 28</text>
</g>
<g font-size="2.5">
<text x="38.1" y="17.8">8</text>
<text x="88.9" y="17.8">7</text>
<text x="139.7" y="17.8">6</text>
<text x="190.5" y="17.8">5</text>
<text x="240" y="17.8">4</text>
<text x="290.8" y="17.8">3</text>
<text x="341.6" y="17.8">2</text>
<text x="393.7" y="17.8">1</text>
<text x="8.9" y="47">D</text>
<text x="421.6" y="49.6">D</text>
<text x="312.7" y="59.2">IN</text>
<text x="312.7" y="79.6">IN</text>
<text x="205.6" y="87.7">MT41K128M8</text>
<text x="289.3" y="96.1">IN</text>
<text x="8.9" y="106.7">C</text>
<text x="289.8" y="106.2">BI</text>
<text x="289.8" y="103.7">BI</text>
<text x="421.6" y="106.7">C</text>
<text x="289.8" y="108.8">BI</text>
<text x="289.8" y="125.3">BI</text>
<text x="132.3" y="143.1">IN</text>
<text x="132.3" y="157">IN</text>
<text x="8.9" y="163.9">B</text>
<text x="132.3" y="162.1">IN</text>
<text x="421.6" y="163.9">B</text>
<text x="132.3" y="172.3">IN</text>
<text x="132.3" y="177.3">IN</text>
<text x="133.6" y="182.4">IN</text>
<text x="132.3" y="187.5">IN</text>
<text x="132.3" y="192.6">IN</text>
<text x="132.3" y="197.7">IN</text>
<text x="132.3" y="202.7">IN</text>
<text x="8.9" y="224.8">A</text>
<text x="421.6" y="224.8">A</text>
<text x="38.1" y="278.2">8</text>
<text x="87.6" y="278.2">7</text>
<text x="138.4" y="278.2">6</text>
<text x="189.2" y="278.2">5</text>
<text x="241.3" y="278.2">4</text>
<text x="292.1" y="278.2">3</text>
<text x="342.9" y="278.2">2</text>
<text x="395" y="278.2">1</text>
</g>
<g font-size="2.4">
<text x="304" y="264.2">INTEL CORPORATION</text>
<text x="359.9" y="267.8">DOCUMENT NUMBER:</text>
<text x="301.5" y="271.3">TITLE:</text>
<text x="359.9" y="272.6">REV:</text>
</g>
<g font-size="2.3">
<text x="18.3" y="7.7">CR-10 : @GALILEO_LIB.GALILEO(SCH_1):PAGE10</text>
<text x="275.4" y="58.5">12D3&lt;</text>
<text x="284.5" y="58.5">11B6&lt;</text>
<text x="293.7" y="58.5">10B6&lt;</text>
<text x="302.8" y="58.5">5C7&lt;&gt;</text>
<text x="275.4" y="78.8">12C3&lt;</text>
<text x="284.5" y="78.8">11B6&lt;</text>
<text x="293.7" y="78.8">10B6&lt;</text>
<text x="302.8" y="78.8">5C7&lt;&gt;</text>
<text x="296.5" y="95.3">5C3&gt;</text>
<text x="297.9" y="105.5">5C3&lt;&gt;</text>
<text x="297.9" y="102.9">5C3&lt;&gt;</text>
<text x="297.9" y="108">5D3&lt;&gt;</text>
<text x="297.9" y="124.5">5D7&lt;&gt;</text>
<text x="307" y="124.5">11C3&lt;</text>
<text x="316.2" y="124.5">12D7&lt;&gt;</text>
<text x="113.4" y="142.3">11C6&lt;</text>
<text x="122.5" y="142.3">5D7&lt;&gt;</text>
<text x="113.4" y="144.1">12D7&lt;&gt;</text>
<text x="102.7" y="161.3">12A8&lt;&gt;</text>
<text x="102.7" y="156.3">12A8&lt;&gt;</text>
<text x="113.3" y="161.3">11B6&lt;</text>
<text x="113.4" y="156.3">11B6&lt;</text>
<text x="122.5" y="161.3">5C7&lt;&gt;</text>
<text x="122.5" y="156.3">5C7&lt;&gt;</text>
<text x="95.1" y="171.5">12D3&lt;</text>
<text x="104.2" y="171.5">11B6&lt;</text>
<text x="113.3" y="171.5">10D3&lt;</text>
<text x="122.5" y="171.5">5C7&lt;&gt;</text>
<text x="95.1" y="176.6">12C3&lt;</text>
<text x="104.2" y="176.6">11B6&lt;</text>
<text x="113.3" y="176.6">10C3&lt;</text>
<text x="122.5" y="176.6">5C7&lt;&gt;</text>
<text x="103.9" y="181.7">12A8&lt;&gt;</text>
<text x="114.6" y="181.7">11B6&lt;</text>
<text x="123.8" y="181.7">5B7&lt;&gt;</text>
<text x="104.2" y="191.8">12B8&lt;&gt;</text>
<text x="104.3" y="186.7">12A8&lt;&gt;</text>
<text x="114.9" y="191.8">11B6&lt;</text>
<text x="114.9" y="186.7">11B6&lt;</text>
<text x="124.1" y="191.8">5D7&gt;</text>
<text x="124.1" y="186.7">5D7&gt;</text>
<text x="104.2" y="196.9">12A8&lt;&gt;</text>
<text x="114.9" y="196.9">11B6&lt;</text>
<text x="124.1" y="196.9">5D7&gt;</text>
<text x="113.4" y="202">11B6&lt;</text>
<text x="122.5" y="202">5C3&lt;&gt;</text>
</g>
</svg>
